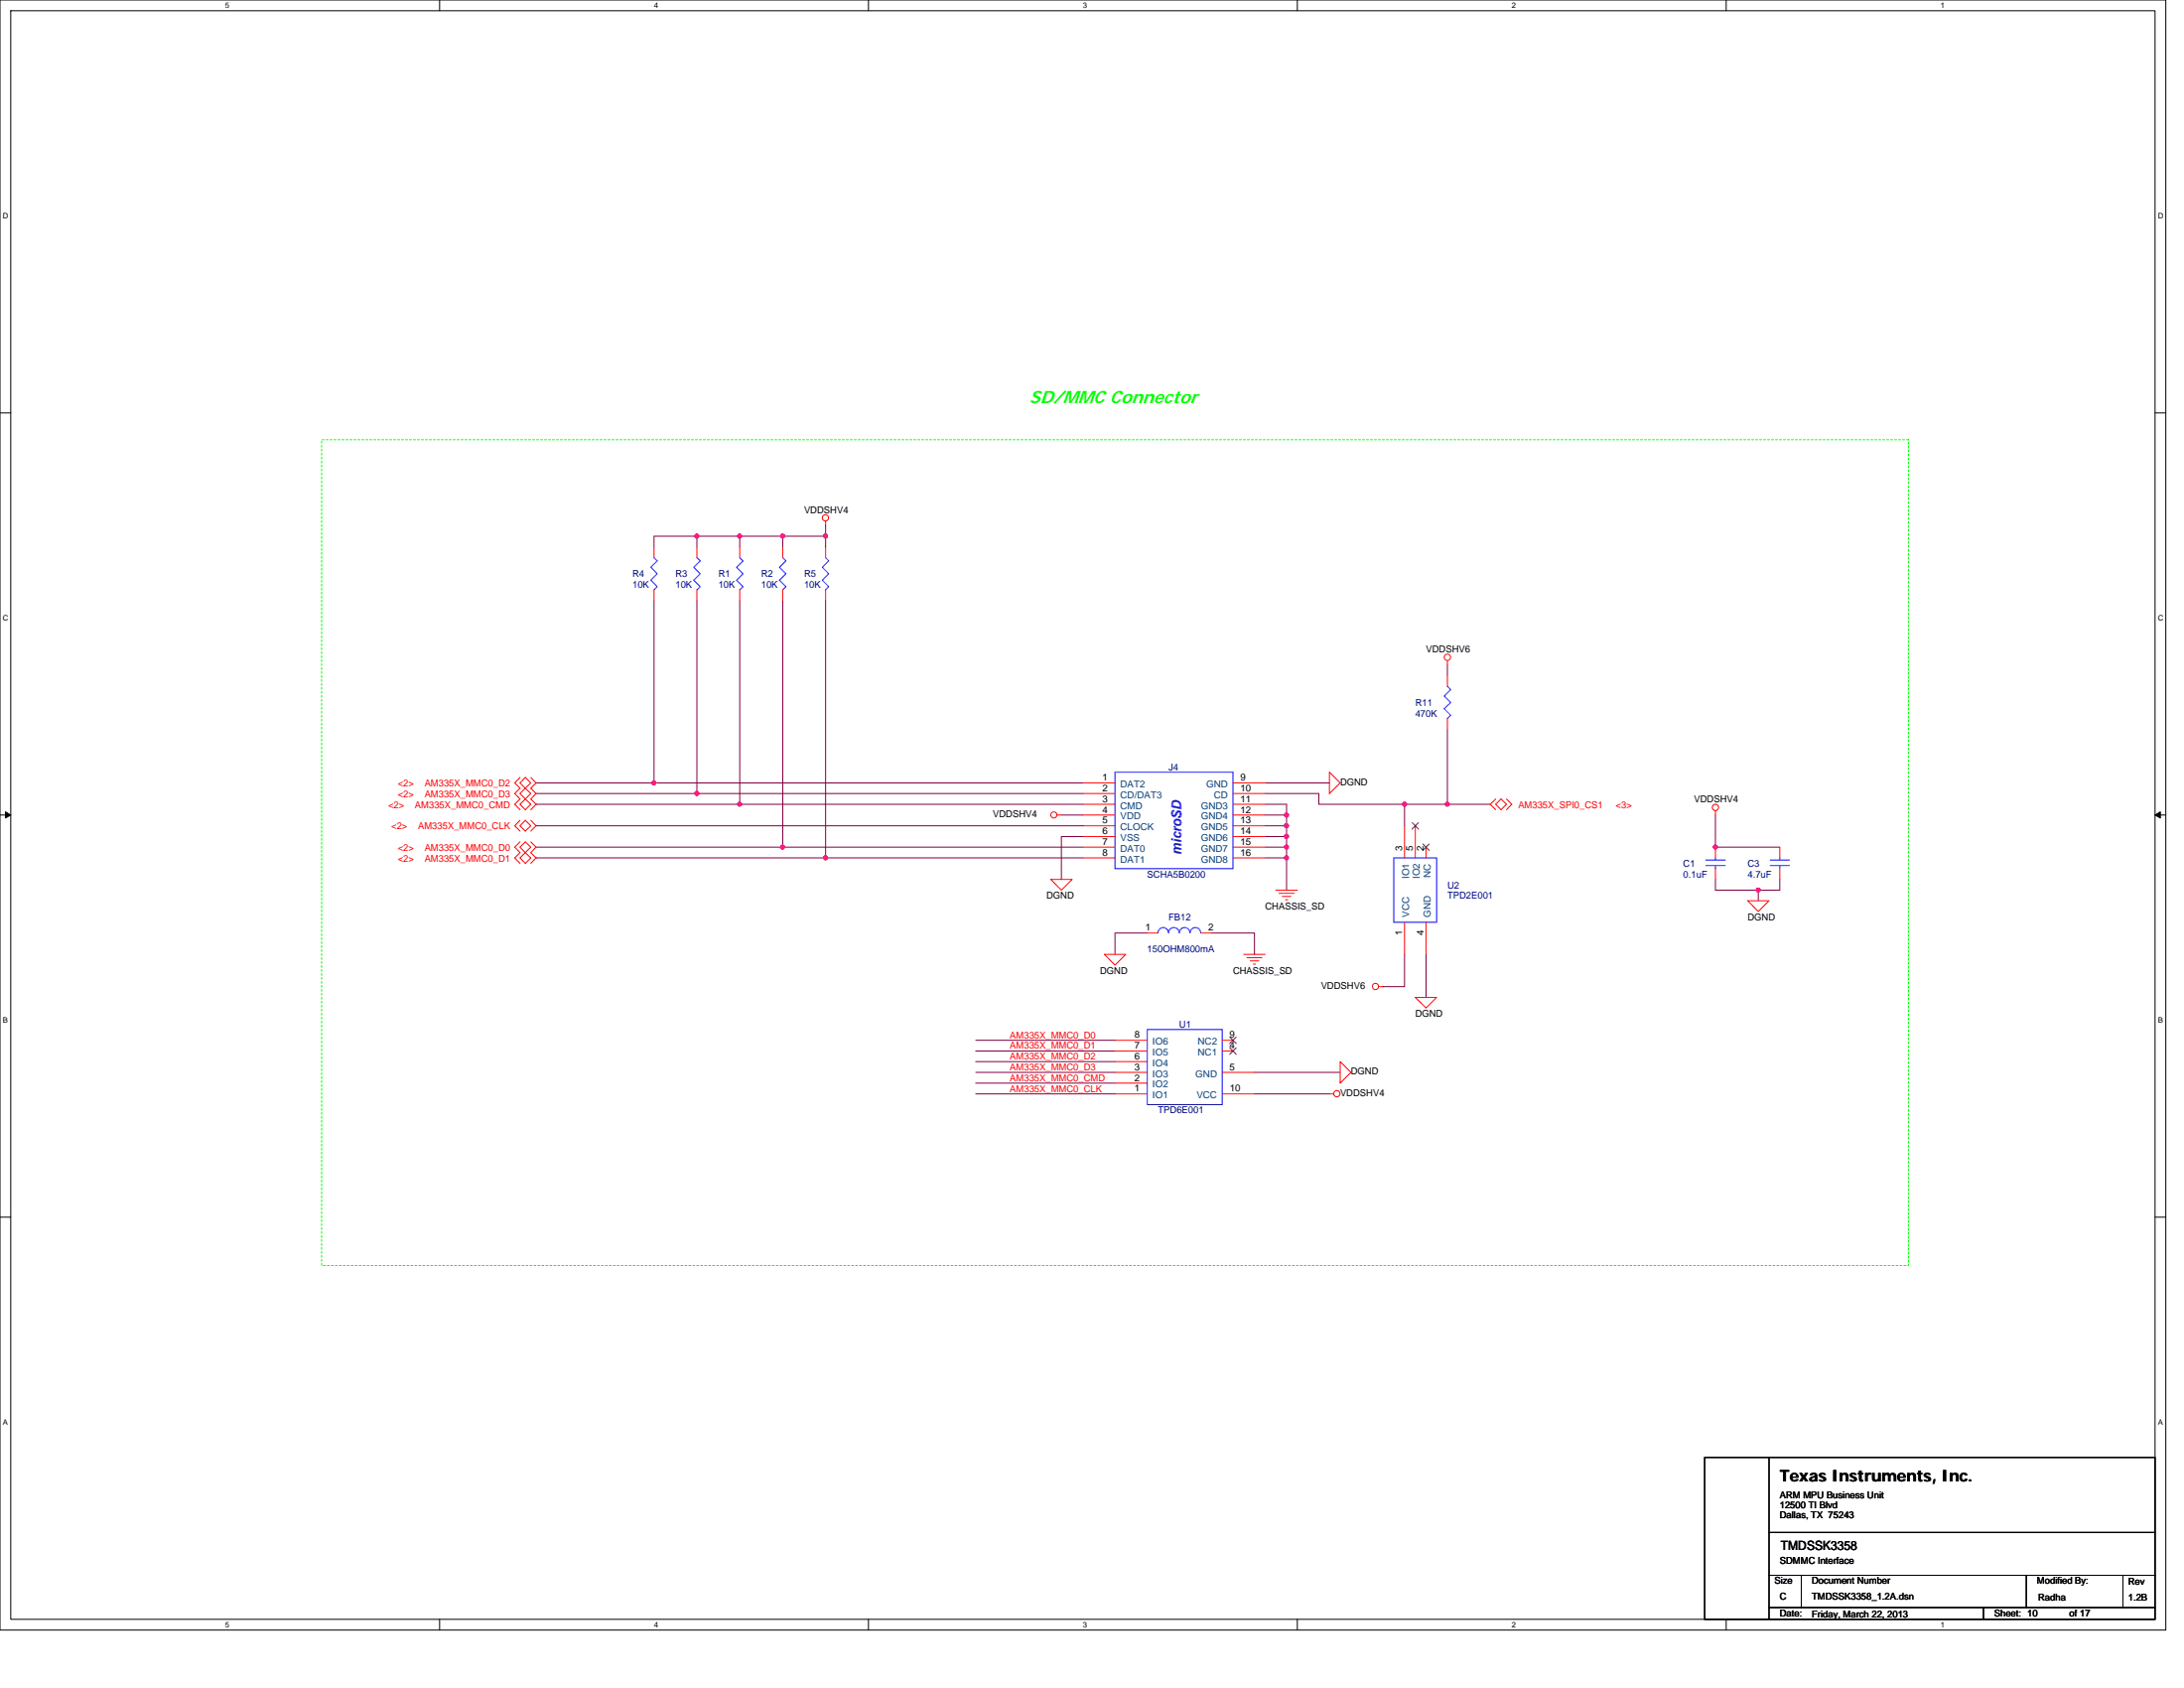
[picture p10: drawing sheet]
<svg xmlns="http://www.w3.org/2000/svg" width="279mm" height="216mm" viewBox="0 0 279 216" stroke-linecap="round" stroke-linejoin="round" font-family="sans-serif">
<path d="M0 0h277.1v208.5h-277.1zM1.4 1.4h274.3v205.7h-274.3z" fill="none" stroke="#000" stroke-width=".13"/>
<g fill="#fff">
<path d="M28.8 .1h.6v1.1h-.6z"/>
<path d="M28.8 207.3h.6v1.1h-.6z"/>
</g>
<path d="M56.2 0v1.4M56.2 207.1v1.4" fill="none" stroke="#000" stroke-width=".13"/>
<g fill="#fff">
<path d="M83.7 .1h.5v1.1h-.5z"/>
<path d="M83.7 207.3h.5v1.1h-.5z"/>
</g>
<path d="M111.1 0v1.4M111.1 207.1v1.4" fill="none" stroke="#000" stroke-width=".13"/>
<g fill="#fff">
<path d="M138.5 .1h.6v1.1h-.6z"/>
<path d="M138.5 207.3h.6v1.1h-.6z"/>
</g>
<path d="M166 0v1.4M166 207.1v1.4" fill="none" stroke="#000" stroke-width=".13"/>
<g fill="#fff">
<path d="M193.4 .1h.6v1.1h-.6z"/>
<path d="M193.4 207.3h.6v1.1h-.6z"/>
</g>
<path d="M220.8 0v1.4M220.8 207.1v1.4" fill="none" stroke="#000" stroke-width=".13"/>
<g fill="#fff">
<path d="M248.3 .1h.5v1.1h-.5z"/>
<path d="M248.3 207.3h.5v1.1h-.5z"/>
<path d="M.4 27.1h.7v1.1h-.7z"/>
<path d="M276.1 27.1h.7v1.1h-.7z"/>
<path d="M.4 78.5h.7v1.1h-.7z"/>
<path d="M276.1 78.5h.7v1.1h-.7z"/>
</g>
<path d="M0 52.8h1.4M275.7 52.8h1.4" fill="none" stroke="#000" stroke-width=".13"/>
<g fill="#fff">
<path d="M.4 130h.6v1.1h-.6z"/>
<path d="M276.1 130h.6v1.1h-.6z"/>
</g>
<path d="M0 104.2h1.4M275.7 104.2h1.4" fill="none" stroke="#000" stroke-width=".13"/>
<path d="M.7 103.8l.7 .4-.7 .4zM275.7 104.2l.7-.4v.8z" fill="#000" stroke="#000" stroke-width=".13"/>
<g fill="#fff">
<path d="M.4 181.4h.6v1.1h-.6z"/>
<path d="M276.1 181.4h.6v1.1h-.6z"/>
</g>
<path d="M0 155.7h1.4M275.7 155.7h1.4M218.1 186.4h57.6v20.7h-57.6zM226.3 186.4v20.6M226.3 196h49.4M226.3 201.5h49.4M226.3 205.6h49.4M230.4 201.5v4.1M253.7 205.6v1.4M259.2 201.5v4.1M271.6 201.5v4.1" fill="none" stroke="#000" stroke-width=".13"/>
<path d="M41.1 56.2h203.1v105.7h-203.1z" fill="none" stroke="#0f0" stroke-width=".13" stroke-dasharray=".3 .3"/>
<g fill="none" stroke="#800040" stroke-width=".13">
<path d="M83.7 76.8v23.3M89.2 68.6v1.4M89.2 68.6h-5.5v1.4M89.2 76.8v24.7M89.2 68.6h5.4M94.6 68.6h5.5v1.4M94.6 68.6v1.4M94.6 76.8v26.1M100.1 76.8v31.6M100.1 68.6h5.5M105.6 68.6v1.4M105.6 67.2v1.4"/>
<path d="M105.6 76.8v32.9M185.2 85v1.4M185.2 93.3v9.6M68.6 101.5h20.6M68.6 100.1h15.1M68.6 102.9h26M68.6 105.6h69.9M68.6 108.4h31.5M68.6 109.7h37M83.7 100.1h54.8M89.2 101.5h49.3M94.6 102.9h43.9"/>
<path d="M100.1 108.4h38.4M105.6 109.7h32.9M135.8 104.2h2.7M138.5 107h-2.7v5.5M146.8 119.3h-4.2v2.8M155 119.3h5.5v2.8M161.9 102.9h2.7v1.3M161.9 104.2h2.7M161.9 105.6h2.7M161.9 107h2.7M161.9 108.4h2.7M161.9 109.7h2.7"/>
<path d="M161.9 100.1h8.2M161.9 101.5h6.8v1.4h11v2.7M164.6 109.7v4.2M164.6 104.2v1.4M164.6 105.6v1.4M164.6 107v1.4M164.6 108.4v1.3M179.7 102.9h10.9M219.5 104.2v4.2h8.2M219.5 112.5v1.4h5.4M224.9 113.9v1.3M227.7 112.5v1.4h-2.8"/>
<path d="M124.8 134.4h17.8M124.8 135.8h17.8M124.8 137.2h17.8M124.8 138.5h17.8M124.8 139.9h17.8M124.8 133.1h17.8M160.5 137.2h11M160.5 139.9h9.6M179.7 122.1v4.1h-2.8M182.4 122.1v5.5"/>
</g>
<g fill="#f0f" stroke="#f0f" stroke-width=".13">
<circle cx="185.2" cy="102.9" r=".27"/>
<circle cx="179.7" cy="102.9" r=".27"/>
<circle cx="94.6" cy="68.6" r=".27"/>
<circle cx="100.1" cy="68.6" r=".27"/>
<circle cx="105.6" cy="68.6" r=".27"/>
<circle cx="100.1" cy="108.3" r=".27"/>
<circle cx="94.6" cy="102.9" r=".27"/>
<circle cx="89.1" cy="68.6" r=".27"/>
<circle cx="83.7" cy="100.1" r=".27"/>
<circle cx="89.1" cy="101.5" r=".27"/>
<circle cx="105.6" cy="109.7" r=".27"/>
<circle cx="164.6" cy="109.7" r=".27"/>
<circle cx="164.6" cy="104.2" r=".27"/>
<circle cx="164.6" cy="105.6" r=".27"/>
<circle cx="164.6" cy="107" r=".27"/>
<circle cx="164.6" cy="108.3" r=".27"/>
<circle cx="219.4" cy="108.3" r=".27"/>
<circle cx="224.9" cy="113.8" r=".27"/>
</g>
<g fill="none" stroke="#f00" stroke-width=".13">
<path d="M83.7 70v1.3M83.7 75.4v1.4M89.2 70v1.3M89.2 75.4v1.4M94.6 70v1.3M94.6 75.4v1.4M100.1 70v1.3M100.1 75.4v1.4M105.6 66.7v.5M105.6 70v1.3M105.6 75.4v1.4M66.5 99.4l-.7 .7 .7 .7-.7 .7 .7 .7-.7 .7 .7 .7"/>
<path d="M67.2 99.4l.7 .7-.7 .7-.7-.7zM67.9 99.4l.7 .7-.7 .7 .7 .7-.7 .7 .7 .7-.7 .7M170.1 98.8l1.4 1.3-1.4 1.4zM185.2 84.5v.5M185.2 86.4v1.4M185.2 91.9v1.4M66.5 109.7l.7-.6 .7 .6-.7 .7zM66.5 108.4l.7-.7 .7 .7-.7 .7zM66.5 102.9l.7-.7 .7 .7-.7 .7zM66.5 104.9l-.7 .7 .7 .7M66.5 107.7l-.7 .7 .7 .7-.7 .6 .7 .7M67.2 104.9l.7 .7-.7 .7-.7-.7z"/>
<path d="M67.2 100.8l-.7 .7 .7 .7M67.2 100.8l.7 .7-.7 .7M67.9 104.9l.7 .7-.7 .7M67.9 107.7l.7 .7-.7 .7 .7 .6-.7 .7M134.4 112.5h2.8l-1.4 1.4zM135.2 104.2h.6M138.5 100.1h4.1M138.5 101.5h4.1M138.5 102.9h4.1M138.5 104.2h4.1M138.5 105.6h4.1M138.5 107h4.1"/>
<path d="M138.5 108.4h4.1M138.5 109.7h4.1M146.8 119.3h1.3M153.6 119.3h1.4M157.7 100.1h4.2M157.7 101.5h4.2M157.7 102.9h4.2M157.7 104.2h4.2M157.7 105.6h4.2M157.7 107h4.2M157.7 108.4h4.2M157.7 109.7h4.2"/>
<path d="M163.2 113.9h2.8M163.6 114.3h2M164 114.7h1.1M164.5 115.1h.2M179.7 118v4.1M179.7 105.6v4.1M181.1 105.6v4.1M182.4 118v4.1M182.4 108.4v1.3M191.3 102.9l.7-.7 .7 .7-.7 .7zM191.3 102.2l-.7 .7 .7 .7M192.7 102.2l.7 .7-.7 .7"/>
<path d="M219.5 103.7v.5M219.5 108.4v1.3M219.5 111.1v1.4M223.6 115.2h2.7l-1.4 1.4zM227.7 108.4v1.3M227.7 111.1v1.4M141.3 122.1h2.7l-1.4 1.3zM142.6 139.9h4.2M142.6 138.5h4.2M142.6 137.2h4.2M142.6 135.8h4.2M142.6 134.4h4.2"/>
<path d="M142.6 133.1h4.2M156.4 134.4h1.3M156.4 133.1h1.3M156.4 137.2h4.1M156.4 139.9h4.1M159.1 122.1h2.8M159.5 122.5h1.9M159.9 122.9h1.1M160.3 123.3h.3M170.1 139.9h.5M171.4 135.8l1.4 1.4-1.4 1.3zM176.4 126.2h.5"/>
<path d="M181.1 127.6h2.7l-1.4 1.3z"/>
<circle cx="105.6" cy="66.2" r=".4"/>
<circle cx="185.2" cy="84.1" r=".4"/>
<circle cx="134.8" cy="104.2" r=".39"/>
<circle cx="219.5" cy="103.3" r=".4"/>
<circle cx="171" cy="139.9" r=".4"/>
<circle cx="176" cy="126.2" r=".4"/>
</g>
<g fill="none" stroke="#00f" stroke-width=".13">
<path d="M83.7 71.3l.4 .4-.8 .9 .8 .8-.8 .8 .8 .8-.4 .4M89.2 71.3l.4 .4-.8 .9 .8 .8-.8 .8 .8 .8-.4 .4M94.6 71.3l.5 .4-.9 .9 .9 .8-.9 .8 .9 .8-.5 .4M100.1 71.3l.4 .4-.8 .9 .8 .8-.8 .8 .8 .8-.4 .4M105.6 71.3l.4 .4-.8 .9 .8 .8-.8 .8 .8 .8-.4 .4M142.6 98.8h15.1v12.3h-15.1zM185.2 87.8l.4 .4-.8 .8 .8 .9-.8 .8 .8 .8-.4 .4M148.1 119.3a.67 .67 0 0 1 .7-.7 .67 .67 0 0 1 .7 .7M149.5 119.3a.68 .68 0 0 1 .7-.7 .68 .68 0 0 1 .7 .7M150.9 119.3a.68 .68 0 0 1 .7-.7 .68 .68 0 0 1 .6 .7 .69 .69 0 0 1 .7-.7 .69 .69 0 0 1 .7 .7M178.3 109.7h5.5v8.3h-5.5zM218.2 110.7h2.5"/>
<path d="M218.2 110h2.5M219.5 109.7v.3M219.5 110.7v.4M226.5 110.7h2.4M226.5 110h2.4M227.7 109.7v.3M227.7 110.7v.4M146.8 131.7h9.6v9.6h-9.6z"/>
</g>
<path d="M180.7 105.2l.8 .8M181.5 105.2l-.9 .8M182 107.9l.9 .9M182.8 107.9l-.8 .9M157.3 134l.9 .9M157.3 132.7l.9 .8M158.1 134l-.8 .9M158.1 132.7l-.8 .8" fill="none" stroke="#804000" stroke-width=".13"/>
<text font-size="2.3" fill="#0f0" x="131.7" y="51.6">SD/MMC Connector</text>
<text font-size="2.1" x="227.7" y="189.5">Texas Instruments, Inc.</text>
<text font-size="1.8" fill="#00f" x="151.2" y="109.3" transform="rotate(-90 151.2 109.3)">microSD</text>
<text font-size="1.6" x="227.8" y="198.2">TMDSSK3358</text>
<g font-size="1.2">
<text x="102.9" y="65.6">VDDSHV4</text>
<text x="182.4" y="83.4">VDDSHV6</text>
<text x="141" y="99.8">1</text>
<text x="141" y="101.2">2</text>
<text x="158.7" y="99.8">9</text>
<text x="158.7" y="101.2">10</text>
<text x="171.4" y="100.4">DGND</text>
<text x="127" y="104.5">VDDSHV4</text>
<text x="141" y="102.6">3</text>
<text x="141" y="103.9">4</text>
<text x="141" y="105.3">5</text>
<text x="141" y="106.7">6</text>
<text x="158.7" y="102.6">11</text>
<text x="158.7" y="103.9">12</text>
<text x="158.7" y="105.3">13</text>
<text x="158.7" y="106.7">14</text>
<text x="216.7" y="102.6">VDDSHV4</text>
<text x="141" y="108.1">7</text>
<text x="141" y="109.4">8</text>
<text x="158.7" y="108.1">15</text>
<text x="158.7" y="109.4">16</text>
<text x="179.4" y="108.8" transform="rotate(-90 179.4 108.8)">3</text>
<text x="180.8" y="108.8" transform="rotate(-90 180.8 108.8)">5</text>
<text x="182.1" y="108.8" transform="rotate(-90 182.1 108.8)">2</text>
<text x="133.9" y="115">DGND</text>
<text x="146.5" y="119">1</text>
<text x="154.6" y="119">2</text>
<text x="161.9" y="116.3">CHASSIS_SD</text>
<text x="179.4" y="119.6" transform="rotate(-90 179.4 119.6)">1</text>
<text x="182.1" y="119.6" transform="rotate(-90 182.1 119.6)">4</text>
<text x="223.6" y="117.7">DGND</text>
<text x="140.7" y="124.6">DGND</text>
<text x="157.7" y="124.6">CHASSIS_SD</text>
<text x="169" y="126.5">VDDSHV6</text>
<text x="181.1" y="130">DGND</text>
<text x="145.1" y="136.9">3</text>
<text x="145.1" y="135.5">6</text>
<text x="145.1" y="134.1">7</text>
<text x="145.1" y="132.8">8</text>
<text x="157.3" y="136.9">5</text>
<text x="157.3" y="134.1">4</text>
<text x="157.3" y="132.8">9</text>
<text x="172.8" y="137.5">DGND</text>
<text x="145.1" y="139.6">1</text>
<text x="145.1" y="138.2">2</text>
<text x="157.3" y="139.6">10</text>
<text x="171.4" y="140.2">VDDSHV4</text>
<text x="227.7" y="191.6">ARM MPU Business Unit</text>
<text x="227.7" y="192.9">12500 TI Blvd</text>
<text x="227.7" y="194.2">Dallas, TX 75243</text>
<text x="227" y="202.6">Size</text>
<text x="227.7" y="200">SDMMC Interface</text>
<text x="231.8" y="202.6">Document Number</text>
<text x="260.6" y="202.6">Modified By:</text>
<text x="272.3" y="202.8">Rev</text>
<text x="227.7" y="206.7">Date:</text>
<text x="227.7" y="204.5">C</text>
<text x="231.8" y="206.9">Friday, March 22, 2013</text>
<text x="231.8" y="204.5">TMDSSK3358_1.2A.dsn</text>
<text x="255.1" y="206.7">Sheet: 10</text>
<text x="260.8" y="204.7">Radha</text>
<text x="264.7" y="206.7">of 17</text>
<text x="272.3" y="204.7">1.2B</text>
</g>
<g font-size="1.2" fill="#000080">
<text x="80.9" y="73.8">R4</text>
<text x="80.9" y="75.2">10K</text>
<text x="86.4" y="73.8">R3</text>
<text x="86.4" y="75.2">10K</text>
<text x="91.9" y="73.8">R1</text>
<text x="91.9" y="75.2">10K</text>
<text x="97.4" y="73.8">R2</text>
<text x="97.4" y="75.2">10K</text>
<text x="102.9" y="73.8">R5</text>
<text x="102.9" y="75.2">10K</text>
<text x="181.1" y="90.3">R11</text>
<text x="181.1" y="91.7">470K</text>
<text x="149.5" y="98.5">J4</text>
<text x="146.8" y="112.2">SCHA5B0200</text>
<text x="185.2" y="113.6">U2</text>
<text x="215.3" y="110.8">C1</text>
<text x="215.3" y="112.2">0.1uF</text>
<text x="223.6" y="110.8">C3</text>
<text x="223.6" y="112.2">4.7uF</text>
<text x="149.5" y="117.7">FB12</text>
<text x="185.2" y="115">TPD2E001</text>
<text x="146.8" y="121.8">150OHM800mA</text>
<text x="150.9" y="131.4">U1</text>
<text x="148.1" y="142.4">TPD6E001</text>
</g>
<g font-size="1.2" fill="#f00">
<text x="50.9" y="101.9">&lt;2&gt;</text>
<text x="50.9" y="100.6">&lt;2&gt;</text>
<text x="54.3" y="101.9">AM335X_MMC0_D3</text>
<text x="54.3" y="100.6">AM335X_MMC0_D2</text>
<text x="49.7" y="103.3">&lt;2&gt;</text>
<text x="50.1" y="106">&lt;2&gt;</text>
<text x="53.1" y="103.3">AM335X_MMC0_CMD</text>
<text x="53.5" y="106">AM335X_MMC0_CLK</text>
<text x="194.2" y="103.3">AM335X_SPI0_CS1</text>
<text x="206.7" y="103.3">&lt;3&gt;</text>
<text x="50.9" y="110.2">&lt;2&gt;</text>
<text x="50.9" y="108.8">&lt;2&gt;</text>
<text x="54.3" y="110.2">AM335X_MMC0_D1</text>
<text x="54.3" y="108.8">AM335X_MMC0_D0</text>
<text x="129.2" y="132.8">AM335X_MMC0_D0</text>
<text x="129.2" y="134.2">AM335X_MMC0_D1</text>
<text x="129.2" y="135.5">AM335X_MMC0_D2</text>
<text x="129.2" y="136.9">AM335X_MMC0_D3</text>
<text x="129.2" y="138.3">AM335X_MMC0_CMD</text>
<text x="129.2" y="139.6">AM335X_MMC0_CLK</text>
</g>
<g font-size="1.2" fill="#004080">
<text x="143.3" y="100.7">DAT2</text>
<text x="154.3" y="100.7">GND</text>
<text x="143.3" y="102.1">CD/DAT3</text>
<text x="143.3" y="103.4">CMD</text>
<text x="143.3" y="104.8">VDD</text>
<text x="143.3" y="106.2">CLOCK</text>
<text x="143.3" y="107.6">VSS</text>
<text x="153.6" y="103.4">GND3</text>
<text x="153.6" y="104.8">GND4</text>
<text x="153.6" y="106.2">GND5</text>
<text x="153.6" y="107.6">GND6</text>
<text x="155.3" y="102.1">CD</text>
<text x="143.3" y="108.9">DAT0</text>
<text x="143.3" y="110.3">DAT1</text>
<text x="153.6" y="108.9">GND7</text>
<text x="153.6" y="110.3">GND8</text>
<text x="180.3" y="112.4" transform="rotate(-90 180.3 112.4)">IO1</text>
<text x="181.6" y="112.4" transform="rotate(-90 181.6 112.4)">IO2</text>
<text x="183" y="112.2" transform="rotate(-90 183 112.2)">NC</text>
<text x="180.3" y="117.3" transform="rotate(-90 180.3 117.3)">VCC</text>
<text x="183" y="117.3" transform="rotate(-90 183 117.3)">GND</text>
<text x="147.4" y="137.7">IO3</text>
<text x="147.4" y="136.4">IO4</text>
<text x="147.4" y="135">IO5</text>
<text x="147.4" y="133.6">IO6</text>
<text x="153" y="137.7">GND</text>
<text x="153.2" y="135">NC1</text>
<text x="153.2" y="133.6">NC2</text>
<text x="147.4" y="140.5">IO1</text>
<text x="147.4" y="139.1">IO2</text>
<text x="153.1" y="140.5">VCC</text>
</g>
<g font-size="1">
<text x="28.8" y="1">5</text>
<text x="83.7" y="1">4</text>
<text x="138.5" y="1">3</text>
<text x="193.4" y="1">2</text>
<text x="248.3" y="1">1</text>
<text x=".4" y="28">D</text>
<text x="276.1" y="28">D</text>
<text x=".4" y="79.4">C</text>
<text x="276.1" y="79.4">C</text>
<text x=".4" y="130.9">B</text>
<text x="276.1" y="130.9">B</text>
<text x=".4" y="182.3">A</text>
<text x="276.1" y="182.3">A</text>
<text x="28.8" y="208.2">5</text>
<text x="83.7" y="208.2">4</text>
<text x="138.5" y="208.2">3</text>
<text x="193.4" y="208.2">2</text>
<text x="248.3" y="208.2">1</text>
</g>
</svg>
